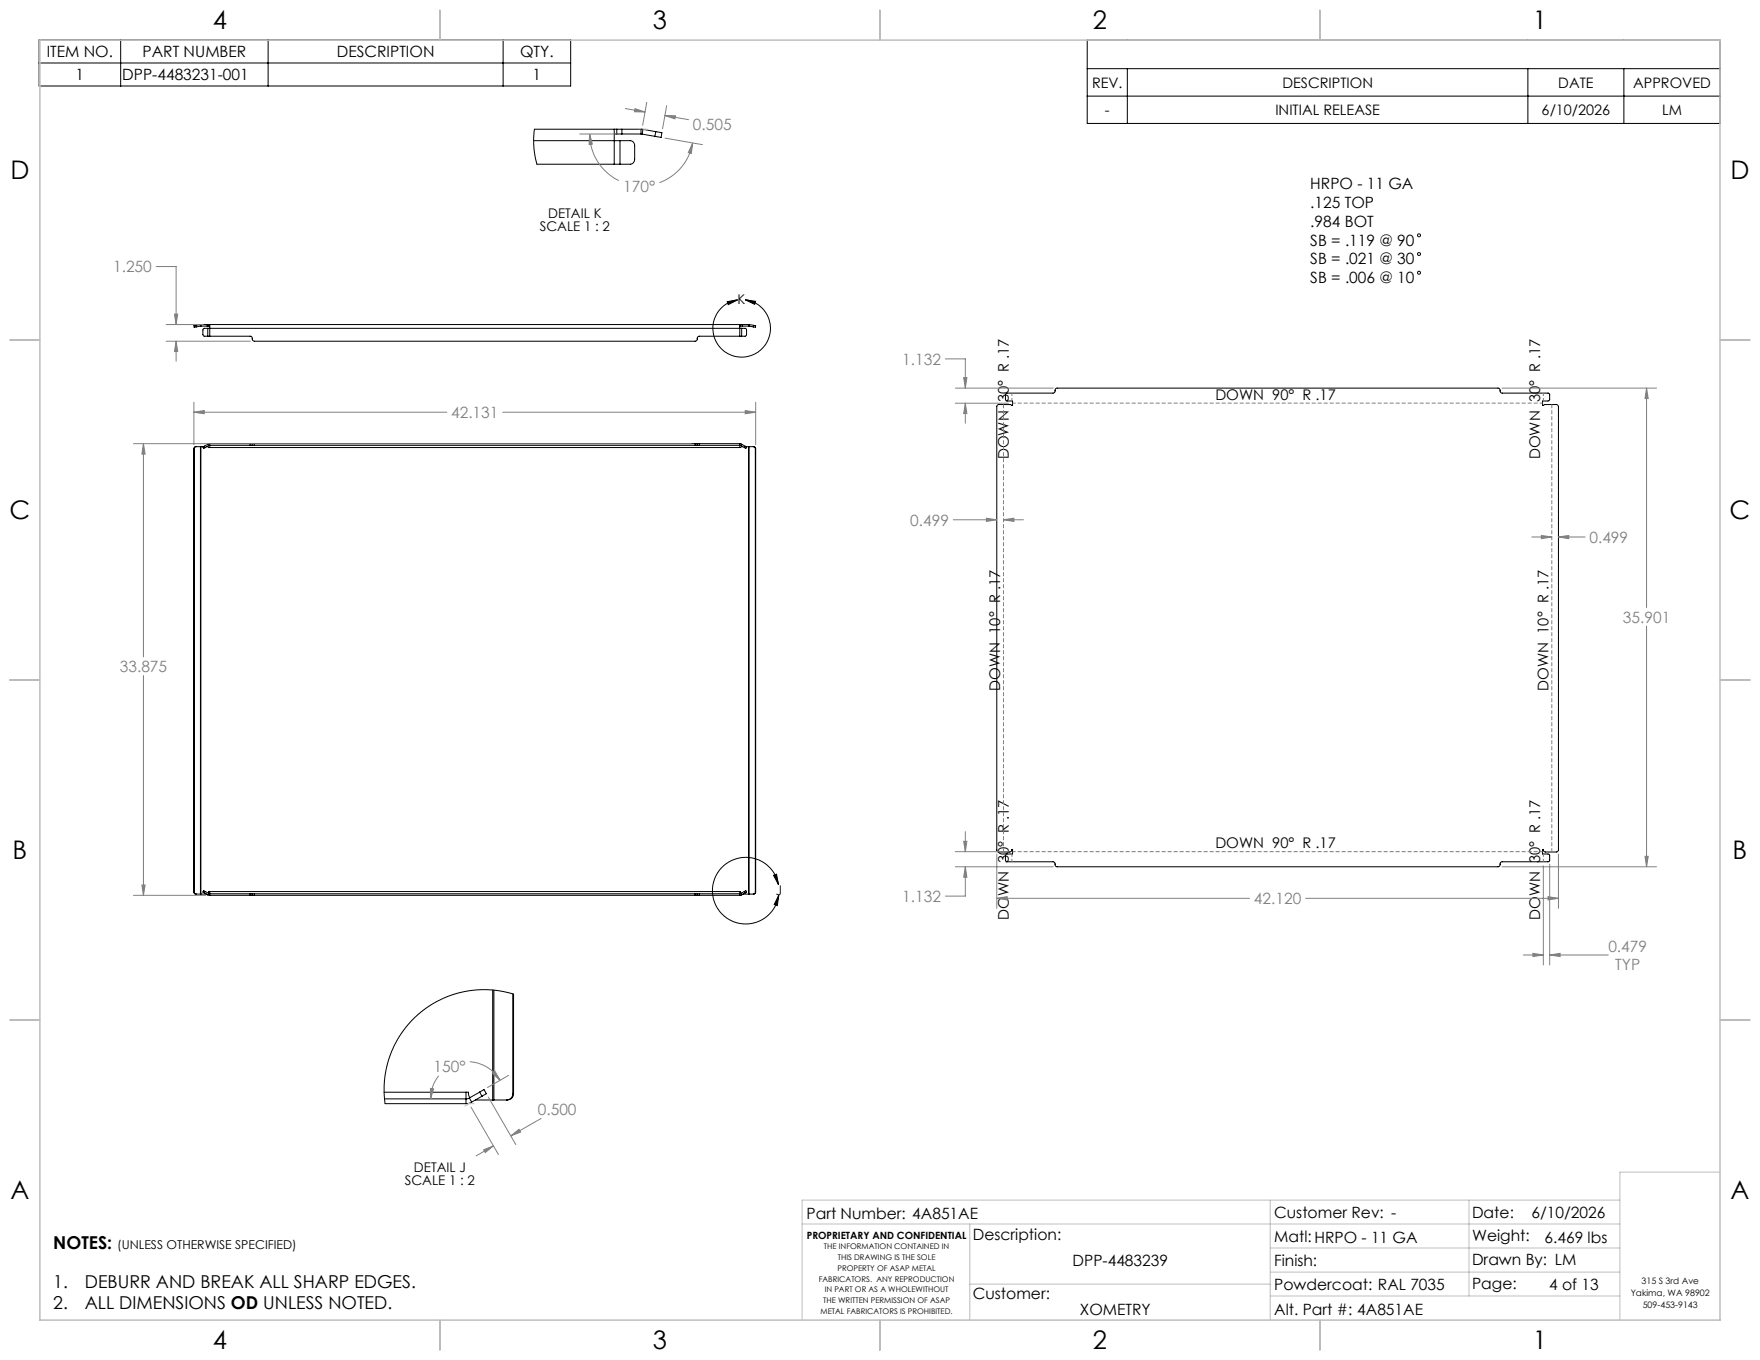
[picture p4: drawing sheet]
<svg xmlns="http://www.w3.org/2000/svg" width="559mm" height="432mm" viewBox="0 0 559 432" stroke-linecap="round" stroke-linejoin="round" font-family="sans-serif">
<g fill="none" stroke="#000" stroke-width=".32">
<path d="M12.4 12.7h168.8v14.6h-168.8zM38.3 12.7v14.6M85.1 12.7v14.6M159.7 12.7v14.6M345.2 12.7h200.9v26.5h-200.9zM12.4 20h168.8M345.2 21.8h200.9M345.2 30.5h200.9M357.9 21.8v17.4M485.1 21.8v17.4M515.6 21.8v17.4M169.4 44.7h25.6"/>
<path d="M195 52.1h1.8M195 44.7h1.8M195 41v3.7M195 44.7v7.4M195 42.5h.8M195.8 41h-26.1l-.2 1.9v4.4l1 4.8h24.5M195.8 41h1.6M195.8 42.5h1.6M195.8 41v1.5M196.8 44.7h3.3a1.52 1.52 0 0 1 1.4 1.5v4.4a1.52 1.52 0 0 1-1.4 1.5h-3.3M196.8 44.7v7.4M197.4 41h6.1"/>
<path d="M197.4 42.5h6.1M197.4 41v1.5M203.5 41l.7 .1M203.5 42.5l.4 .1M203.5 41v1.5M203.9 42.6l4 .7M204.2 41.1l-.3 1.5M204.2 41.1l4 .7M208.2 41.8l1.9 .3-.2 1.5-2-.3M208.2 41.8l-.3 1.5M230.9 95.8l3.3-.6-3 1.5zM236.6 95.2a9.1 9.1 0 0 1 6.7 13.9 9.1 9.1 0 0 1-15.4 .2 9.1 9.1 0 0 1 6.3-14.1"/>
<path d="M236.6 95.2l3.3 .5-.3 .9zM62.2 103.3l-.6 .1v.5l.7-.1M62.2 103.3l.1 .5M63.6 103h.2M63.6 103v.5M63.6 103l-1.4 .3M63.6 103.5h.2M63.6 103.5l-1.3 .3M63.8 103v.5M63.8 103h2M63.8 103.5h2M65.8 103h.5"/>
<path d="M65.8 103.5h.5M65.8 103v.5M66 106.8h.6M66 104.2h.6M66 104.2h-1.2l-.4 .6 .2 1.8 1.4 .2M66 104.2v2.6M66.3 103v.5M66.3 103h168.8M66.3 103.5h.3M66.6 106.8h13l.4 .3 .2 .9 .6 .3h139.9l.5-.2 .3-1.1 .4-.2h13M66.6 103v1.2M66.6 104.2v2.6"/>
<path d="M66.6 104.2h168.3M234.9 106.8h.6M234.9 104.2h.6M234.9 103v1.2M234.9 104.2v2.6M234.9 103.5h.2M235.1 103h.6M235.1 103.5h.6M235.1 103v.5M235.5 104.2h1.1l.4 .5v1.8l-.4 .3h-1.1M235.5 104.2v2.6M235.7 103h2"/>
<path d="M235.7 103.5h2M235.7 103v.5M237.7 103h.2M237.7 103.5h.1M237.7 103v.5M237.8 103.5l1.4 .3M237.9 103l-.1 .5M237.9 103l1.4 .3M239.3 103.3l.6 .1-.1 .5-.6-.1M239.3 103.3l-.1 .5M319.4 125l15.1-.2 .4-.3 .1-.9 .5-.4h140.3l.4 .3 .1 .9 .5 .4 15.1 .2v2.1l-.4 .2h-1.7v1.4l.6-.3h3.8l.6 .7v140.8l-.2 .4-.4 .2h-3.6l-.5-.4-.1-.4h-.2v1.4h1.8l.3 .3 .1 1.8-.4 .4h-14.8l-.5 .4-.1 .9-.4 .3h-140.3l-.5-.4-.1-.9-.4-.3-15-.1-.3-.4 .1-1.6 .4-.4h1.8v-1.4h-.3l-.1 .5-.4 .3h-3.7l-.5-.5v-141l.5-.6h3.9l.6 .3v-1.4h-1.7l-.5-.3zM61.6 142.5v140.7"/>
<path d="M61.6 142.5h.1M62.3 141.8l-.4 .1-.3 .6M63.6 141.8l-1.7 .1-.3 .6M63.6 141.8h.2M63.6 141.8v142.1M63.8 141.8h.9M63.8 141.8v142.1M64.9 141.7l-.5 .2 .3 .5 .5-.3M64.9 141.7l.3 .4M65.7 141.8l.6 .3h168.8l.7-.3M66 141l.3 .5M66 141l-1.1 .7"/>
<path d="M66.3 141.5l-1.1 .6M66.6 140.9l-.6 .1M66.6 141.4l-.3 .1M66.6 141.4v.7M66.6 141.4h12.8M66.6 140.9h12.8M66.6 140.9v.5M79.4 141.4h.7M79.4 140.9h.7M79.4 140.9v.5M80.1 141.4h.7M80.1 140.9h.7"/>
<path d="M80.1 140.9v.5M80.8 140.9v.5M80.8 141.4h139.9M80.8 140.9h139.9M220.7 141.4h.7M220.7 140.9h.7M220.7 140.9v.5M221.4 141.4h.6M221.4 140.9h.6M221.4 140.9v.5M222 141.4h12.9M222 140.9h12.9"/>
<path d="M222 140.9v.5M234.9 140.9l.6 .1M234.9 141.4l.3 .1M234.9 141.4v.7M234.9 140.9v.5M235.2 141.5l1.1 .6M235.5 141l-.3 .5M235.5 141l1.1 .7M236.6 141.7l.4 .2-.2 .5-.5-.3M236.6 141.7l-.3 .4M236.8 141.8h.9M237.7 141.8h.1"/>
<path d="M237.7 141.8v142.1M237.8 141.8h1.6l.5 .7M237.8 141.8v142.1M239.2 141.8l.4 .2 .2 .5M239.8 142.5h.1M239.8 142.5v140.7M239.9 142.5v140.7M245.6 277.9l1-.3 .6 3.2zM61.6 283.2l.3 .6 1.7 .1M61.6 283.2h.1M61.6 283.2l.1 .4 .6 .3M63.6 283.9h.2"/>
<path d="M63.8 283.9h1.8M64.9 283.5l1.1 .6M65.2 283l-.5-.2-.3 .4 .5 .3M65.2 283l-.3 .5M65.2 283l1.1 .7M66 284.1l.6 .2M66.2 283.6l.1-.5h168.8l.2 .5M66.3 283.7l.3 .1M66.3 283.7l-.3 .4M66.6 283.1v.7M66.6 284.3h12.8M66.6 283.8h12.8"/>
<path d="M66.6 283.8v.5M79.4 284.3h.7M79.4 283.8h.7M79.4 283.8v.5M80.1 284.3h.7M80.1 283.8h.7M80.1 283.8v.5M80.8 283.8v.5M80.8 284.3h139.9M80.8 283.8h139.9M220.7 284.3h.7M220.7 283.8h.7"/>
<path d="M220.7 283.8v.5M221.4 284.3h.6M221.4 283.8h.6M221.4 283.8v.5M222 284.3h12.9M222 283.8h12.9M222 283.8v.5M234.9 283.1v.7M234.9 283.8v.5M235.2 283.7l-.3 .1M235.2 283.7l.3 .4M235.5 284.1l-.6 .2"/>
<path d="M235.9 283.9h1.8M236.3 283l.5-.2 .2 .4-.4 .3M236.3 283l.3 .5M236.3 283l-1.1 .7M236.6 283.5l-1.1 .6M237.7 283.9h.1M239.8 283.2l-.2 .5-.4 .2M239.8 283.2h.1M239.9 283.2l-.5 .7h-1.6M247.2 280.8a10.6 10.6 0 0 0-16.5-6.6 10.6 10.6 0 0 0 .6 17.7 10.6 10.6 0 0 0 16-7.7M247.3 284.2l-.5 3.3-1-.3zM156.4 314.3v34.9"/>
<path d="M156.8 314.4v34.8M162.8 315.6v31.6M122 346.8h26.7l.1 .8 .4 .9M122.1 348.9h25.9M148 346.8v2.1M148 348.9v1.5M149 348.6l-1 .3M149 348.6l.8 1.3M149.8 349.9l-1.8 .5M151 349.2h5.4M152.3 346.7l1.4-.8 .7 1.4-1.4 .8M152.3 346.7l.7 1.4"/>
<path d="M152.3 346.7l-3.3 1.9M153 348.1l-3.2 1.8M156.4 349.2h.4M162.8 347.2a1.99 1.99 0 0 1-1.9 2M162.8 347.2h.3M163.1 347.2v-31.6l-4.2-1-3.4-.3h-4.2l-3.8 .5-5.1 1.5-5.1 2.5-4.7 3.4-3.5 3.6-3.1 4.6-2.4 5.3-1.4 6.1-.2 5.4 .3 3.2h25.7M163.1 347.2a1.99 1.99 0 0 1-2 2h-4.3"/>
<circle cx="450.5" cy="74.7" r=".48"/>
<circle cx="450.5" cy="80.7" r=".48"/>
<circle cx="450.5" cy="86.6" r=".48"/>
</g>
<g fill="none" stroke="#808080" stroke-width=".32">
<path d="M198.5 34.5l6.3 1.1M201.6 34.5l3.2 1.1-3.4-.1zM205.4 32.5l-1.4 7.3M211.1 36.7l3.4 .1-.2 .9zM211.1 36.7l7.5 1.3M211.7 33.5l-1.3 7.4M184 42.5h12.2M187.2 42.5l.9 3.3-1.1 .1zM187.2 42.5a16.5 16.5 0 0 0 9.3 14.8M211.1 43.9l11.9 2M219.9 45.4l-.4 3.3-1-.3zM219.9 45.4a16.4 16.4 0 0 1-10.5 12.6"/>
<path d="M49.6 84.6h6.3v18.4M55.4 99.7h1l-.5 3.3zM52.7 103h11.8M52.7 108.3h26.8M55.9 108.3l.5 3.3h-1zM55.9 108.3v6.4M300.1 113.9h6.4v9.3M306 119.9h1l-.5 3.3zM61.6 130.9l3.2-.5v1zM61.6 127.7v13.5M61.6 130.9h80.3M159.6 130.9h80.3"/>
<path d="M236.6 130.4l3.3 .5-3.3 .5zM239.9 127.7v13.5M303.3 123.2h31.1M303.3 128h16.9M306.5 128l.5 3.3h-1zM306.5 128v6.4M476.9 123.2h49.1M522.8 123.2l.5 3.3h-1zM522.8 123.2v69.7M42.4 140.9h177M45.5 140.9l.6 3.3h-1.1zM45.5 140.9v67.7"/>
<path d="M302.7 165h13.8M313.2 164.5l3.3 .5-3.3 .6zM318.6 165l3.3-.5v1.1zM318.6 165h6.3M486.3 170.5h6.4M489.4 170l3.3 .5-3.3 .5zM494.8 170.5l3.3-.5v1zM494.8 170.5h8.5M522.8 198.8v76.4M45.5 214.5v69.8M303.3 275.2h31.1M303.3 270.4h16.9"/>
<path d="M306 267.1h1l-.5 3.3zM306.5 275.2l.5 3.3h-1zM306.5 275.2v9.3h-6.4M306.5 264.1v6.3M316.5 271.1v17.3M476.9 275.2h49.1M490 274.9v31.5M492 274.4v32M494.8 271.1v17.3M522.3 271.9h1l-.5 3.3zM42.4 284.3h22.9M45 281h1.1l-.6 3.3z"/>
<path d="M316.5 285.2l3.3-.5v1zM316.5 285.2h80.2M414.5 285.2h80.3M491.5 284.7l3.3 .5-3.3 .5zM483.7 303.2h6.3M486.7 302.7l3.3 .5-3.3 .5zM492 303.2l3.3-.5v1zM492 303.2h18.6M149.2 337.1a11.9 11.9 0 0 1 9.5 5.9M136.7 345.6l1 .1-1 3.2zM139.3 341.6a11.9 11.9 0 0 0-2.6 7.3M149.5 351.5l8.8 15.1"/>
<path d="M155 348.3l8.8 15.1M156.3 340.7l.8-.6 1.6 2.9zM161.5 341.4l-6.7 3.9M171.8 355.1l-9.6 5.5M153.6 365.1l3.1-1.3-2.6 2.1zM156.7 363.8l-5.5 3.2M162.2 360.6l2.6-2 .5 .8z"/>
</g>
<path d="M321.3 127.3v-2.5M321.5 128h168.3M490 124.8v2.5M321.3 273.6v-2.5M489.8 270.4h-168.3M490 271.1v2.5" fill="none" stroke="#808080" stroke-width=".32" stroke-dasharray="1.3 .6" stroke-dashoffset=".3" stroke-linecap="butt"/>
<path d="M492.7 128.4v142.1M318.6 270.5v-142.1" fill="none" stroke="#808080" stroke-width=".32" stroke-dasharray="1.3 .6" stroke-dashoffset=".1" stroke-linecap="butt"/>
<g fill="none" stroke="#c0c0c0" stroke-width=".32">
<path d="M139.7 3.2v9.5M279.4 3.2v9.5M419.1 3.2v9.5M202.2 40.7l1.3 .3M204.2 41h1.2M3.1 107.9h9.6M546.1 107.9h9.5M3.1 215.9h9.6M546.1 215.9h9.5M3.1 323.8h9.6M546.1 323.8h9.5M148.6 350.4h1.9"/>
<path d="M149.2 350.2l-1.6 1M546.1 372.1h-31.8v47M254.7 388.6h259.6M307.9 388.6v30.5M403.3 381v38.1M403.3 396.2h111M466.4 381v30.5M514.3 381h-259.6v38.1M139.7 419.1v9.6M279.4 419.1v9.6M307.9 407.7h95.4M403.3 403.9h111"/>
<path d="M403.3 411.5h111M419.1 419.1v9.6"/>
</g>
<path d="M12.7 12.7h533.4v406.4h-533.4z" fill="none" stroke="#c0c0c0" stroke-width=".5"/>
<path d="M245.6 277.9l1-.3 .6 3.2zM247.3 284.2l-.5 3.3-1-.3zM230.9 95.8l3.3-.6-3 1.5zM236.6 95.2l3.3 .5-.3 .9z" fill="#000"/>
<g fill="#808080">
<path d="M61.6 130.9l3.2-.5v1zM236.6 130.4l3.3 .5-3.3 .5zM45.5 140.9l.6 3.3h-1.1zM45 281h1.1l-.6 3.3zM55.4 99.7h1l-.5 3.3zM55.9 108.3l.5 3.3h-1zM156.3 340.7l.8-.6 1.6 2.9zM136.7 345.6l1 .1-1 3.2zM187.2 42.5l.9 3.3-1.1 .1zM219.9 45.4l-.4 3.3-1-.3zM522.8 123.2l.5 3.3h-1zM522.3 271.9h1l-.5 3.3zM491.5 284.7l3.3 .5-3.3 .5zM316.5 285.2l3.3-.5v1zM306 267.1h1l-.5 3.3zM306.5 275.2l.5 3.3h-1zM306 119.9h1l-.5 3.3zM306.5 128l.5 3.3h-1zM318.6 165l3.3-.5v1.1zM313.2 164.5l3.3 .5-3.3 .6zM489.4 170l3.3 .5-3.3 .5zM494.8 170.5l3.3-.5v1zM486.7 302.7l3.3 .5-3.3 .5zM492 303.2l3.3-.5v1z"/>
<path d="M153.6 365.1l3.1-1.3-2.6 2.1zM162.2 360.6l2.6-2 .5 .8zM201.6 34.5l3.2 1.1-3.4-.1zM211.1 36.7l3.4 .1-.2 .9z"/>
</g>
<g font-size="8.1">
<text x="67.6" y="9.3">4</text>
<text x="207.3" y="9.3">3</text>
<text x="347" y="9.3">2</text>
<text x="486.7" y="9.3">1</text>
<text x="3.3" y="57">D</text>
<text x="549.4" y="57">D</text>
<text x="3" y="164.9">C</text>
<text x="549.1" y="164.9">C</text>
<text x="4" y="272.9">B</text>
<text x="550.1" y="272.9">B</text>
<text x="3.3" y="380.8">A</text>
<text x="549.4" y="380.8">A</text>
<text x="67.6" y="428.4">4</text>
<text x="207.3" y="428.4">3</text>
<text x="347" y="428.4">2</text>
<text x="486.7" y="428.4">1</text>
</g>
<g font-size="5.6">
<text x="16.9" y="396.4">NOTES:</text>
<text x="16.9" y="409">1.</text>
<text x="26.9" y="409">DEBURR AND BREAK ALL SHARP EDGES.</text>
<text x="16.9" y="415.6">2.</text>
<text x="26.9" y="415.6">ALL DIMENSIONS OD UNLESS NOTED.</text>
</g>
<g font-size="4.9">
<text x="14.8" y="18.2">ITEM NO.</text>
<text x="45.3" y="18.2">PART NUMBER</text>
<text x="107" y="18.2">DESCRIPTION</text>
<text x="165.1" y="18.2">QTY.</text>
<text x="24" y="25.5">1</text>
<text x="38.8" y="25.5">DPP-4483231-001</text>
<text x="169.1" y="25.5">1</text>
<text x="416" y="60.2">HRPO - 11 GA</text>
<text x="416" y="66.1">.125 TOP</text>
<text x="416" y="72">.984 BOT</text>
<text x="416" y="78">SB = .119 @ 90</text>
<text x="416" y="83.9">SB = .021 @ 30</text>
<text x="416" y="89.9">SB = .006 @ 10</text>
<text x="256.1" y="386.9">Part Number: 4A851AE</text>
<text x="404.6" y="386.8">Customer Rev: -</text>
<text x="467.4" y="386.7">Date:</text>
<text x="486.2" y="386.7">6/10/2026</text>
<text x="308.9" y="393.8">Description:</text>
<text x="404.6" y="394.3">Matl:HRPO - 11 GA</text>
<text x="467.4" y="394">Weight:</text>
<text x="490.4" y="394.5">6.469 lbs</text>
<text x="340.5" y="401.9">DPP-4483239</text>
<text x="404.6" y="401.9">Finish:</text>
<text x="467.4" y="401.7">Drawn By: LM</text>
<text x="308.9" y="412.4">Customer:</text>
<text x="404.6" y="409.6">Powdercoat: RAL 7035</text>
<text x="467.4" y="409.4">Page:</text>
<text x="491.8" y="409.6">4 of 13</text>
<text x="342.9" y="417.4">XOMETRY</text>
<text x="404.6" y="417.4">Alt. Part #: 4A851AE</text>
</g>
<g font-size="4.9" fill="#808080">
<text x="220" y="41.2">0.505</text>
<text x="197.9" y="60.8">170°</text>
<text x="35.9" y="86.5">1.250</text>
<text x="286.5" y="115.8">1.132</text>
<text x="143.2" y="132.7">42.131</text>
<text x="289" y="166.9">0.499</text>
<text x="504.7" y="172.4">0.499</text>
<text x="515.3" y="197.7">35.901</text>
<text x="38" y="213.4">33.875</text>
<text x="286.5" y="286.4">1.132</text>
<text x="398.1" y="287.1">42.120</text>
<text x="510.7" y="302.1">0.479</text>
<text x="512.8" y="308">TYP</text>
<text x="137.7" y="340.5">150°</text>
<text x="170.8" y="354">0.500</text>
</g>
<g font-size="4.7">
<text x="385.9" y="127">DOWN 90° R .17</text>
<text x="320.3" y="145.8" transform="rotate(-90 320.3 145.8)">DOWN 30° R .17</text>
<text x="489" y="145.8" transform="rotate(-90 489 145.8)">DOWN 30° R .17</text>
<text x="317.6" y="219.2" transform="rotate(-90 317.6 219.2)">DOWN 10° R .17</text>
<text x="491.7" y="219.2" transform="rotate(-90 491.7 219.2)">DOWN 10° R .17</text>
<text x="385.9" y="269.4">DOWN 90° R .17</text>
<text x="320.3" y="292.1" transform="rotate(-90 320.3 292.1)">DOWN 30° R .17</text>
<text x="489" y="292.1" transform="rotate(-90 489 292.1)">DOWN 30° R .17</text>
</g>
<g font-size="4.6">
<text x="346.7" y="27.9">REV.</text>
<text x="407.1" y="27.9">DESCRIPTION</text>
<text x="494.8" y="27.9">DATE</text>
<text x="518.5" y="27.9">APPROVED</text>
<text x="350.8" y="36.6">-</text>
<text x="404.9" y="36.6">INITIAL RELEASE</text>
<text x="489.5" y="36.6">6/10/2026</text>
<text x="527.7" y="36.6">LM</text>
</g>
<g font-size="4.2">
<text x="174.1" y="69.2">DETAIL K</text>
<text x="171.4" y="73.4">SCALE 1 : 2</text>
<text x="234.2" y="96.4">K</text>
<text x="246.3" y="284.1">J</text>
<text x="128.5" y="376.3">SCALE 1 : 2</text>
<text x="131.4" y="372.1">DETAIL J</text>
</g>
<text font-size="3.9" x="37.2" y="396.4">(UNLESS OTHERWISE SPECIFIED)</text>
<text font-size="3.2" x="256.1" y="393.4">PROPRIETARY AND CONFIDENTIAL</text>
<g font-size="2.8">
<text x="521.2" y="407.7">315 S 3rd Ave</text>
<text x="517.8" y="411.5">Yakima, WA 98902</text>
<text x="521.6" y="415.3">509-453-9143</text>
</g>
<g font-size="2.5">
<text x="261.6" y="396.5">THE INFORMATION CONTAINED IN</text>
<text x="266" y="399.9">THIS DRAWING IS THE SOLE</text>
<text x="260" y="406.9">FABRICATORS. ANY REPRODUCTION</text>
<text x="265.9" y="403.4">PROPERTY OF ASAP METAL</text>
<text x="261.4" y="413.8">THE WRITTEN PERMISSION OF ASAP</text>
<text x="261.8" y="410.4">IN PART OR AS A WHOLEWITHOUT</text>
<text x="260.5" y="417.3">METAL FABRICATORS IS PROHIBITED.</text>
</g>
</svg>
